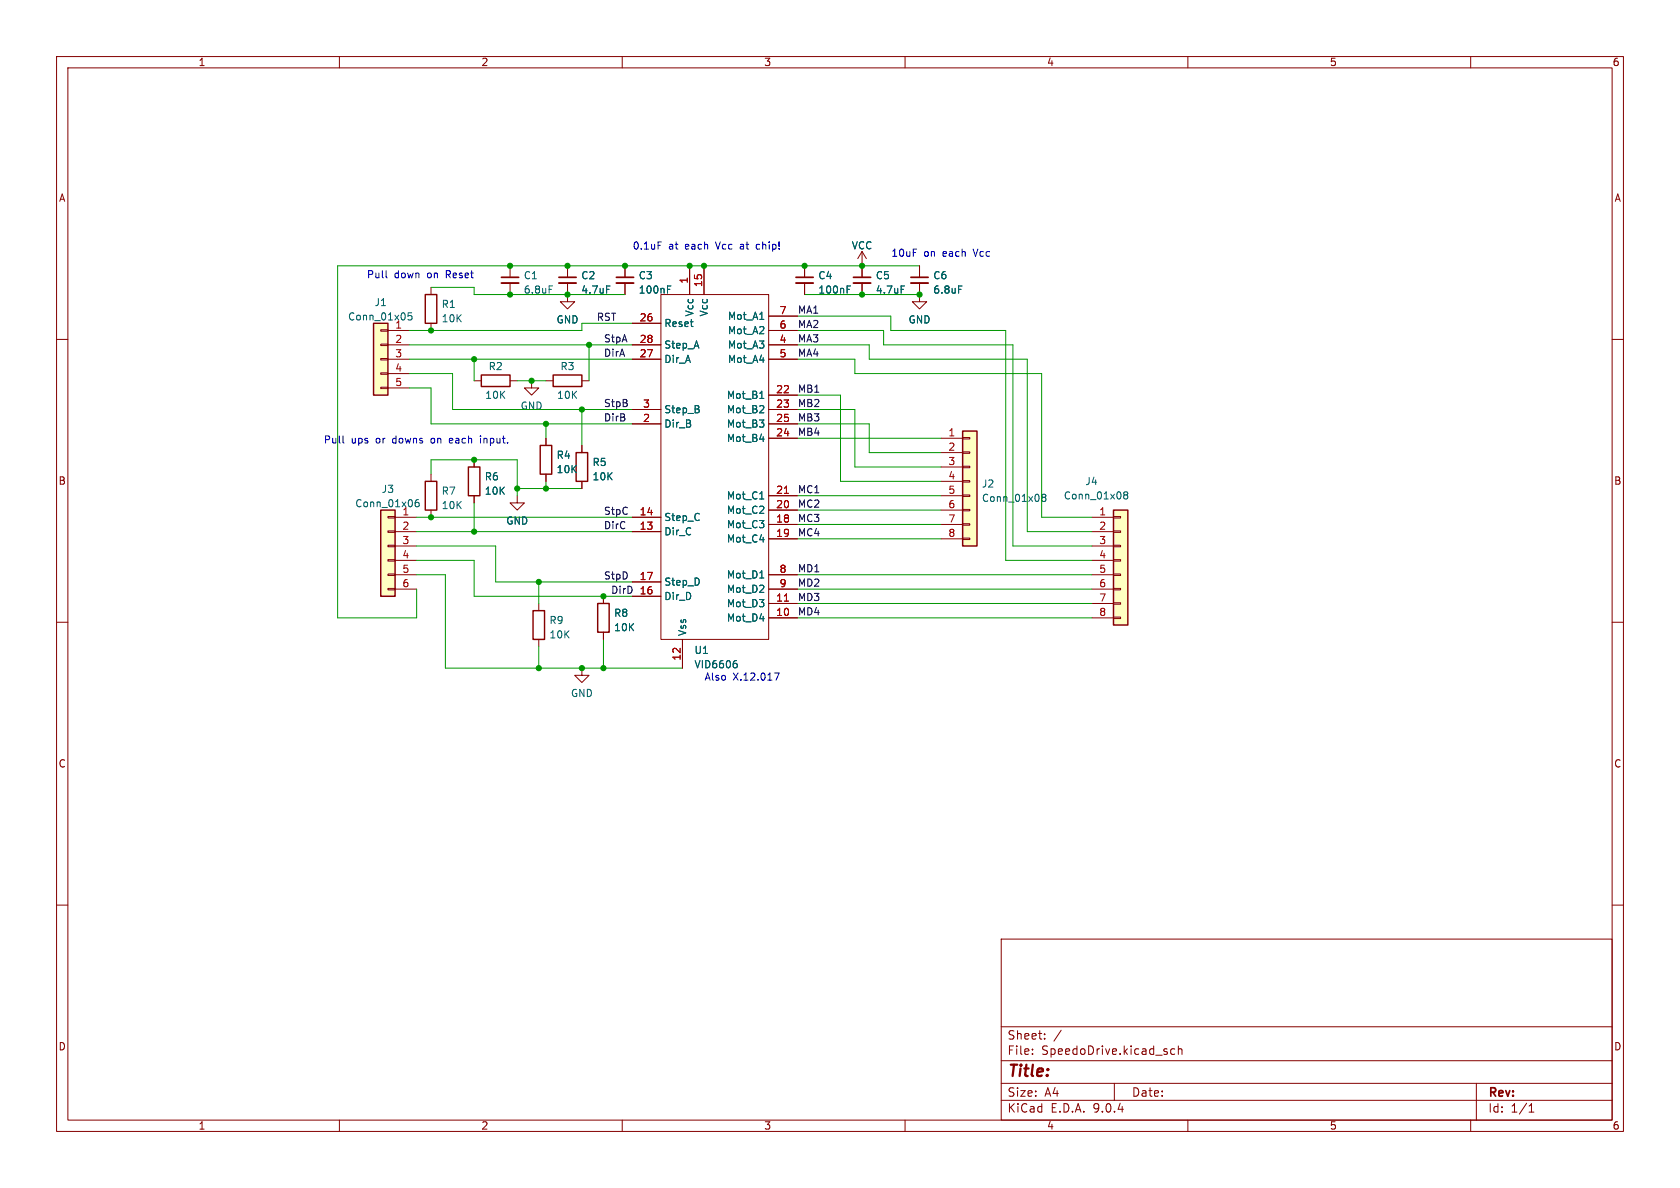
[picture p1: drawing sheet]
<svg xmlns="http://www.w3.org/2000/svg" width="297mm" height="210mm" viewBox="0 0 297 210" stroke-linecap="round" stroke-linejoin="round" font-family="sans-serif">
<g fill="none" stroke="#840000" stroke-width=".18">
<path d="M10 10h277v190h-277zM12 12h273v186h-273zM60 10v2M110 10v2M160 10v2M210 10v2M260 10v2M142.2 47v2M142.2 50v2.1M162.6 50v3.3h1.2l-1.2 1.3-1.3-1.3h1.3M162.6 47v2M10 60h2"/>
<path d="M96.5 77.5v1.2M102.9 78.7v1.3M285 60h2M96.5 83.8v1.3M102.9 85.1v1.3M10 110h2M285 110h2M10 160h2M177 166h108v32h-108zM285 160h2M60 198v2M110 198v2"/>
<path d="M160 198v2M177 194.5h108M177 191.5h108M177 187.5h108M177 181.5h108M182.5 186.3v.1M182.5 185.5v.1M184.7 183.6v.1M184.7 182.8v.1M187.6 182.1l-1.3 2M197 191.5v3M207.7 185.5l-.5-.1-.2 .3v.4l.1 .2h.6"/>
<path d="M208.3 185.5l.2-.1 .4 .1 .1 .9M208.3 184.9v1.5M210 198v2M260 198v2M261 191.5v6.5M270.3 196.6h.9M270.3 195.5l.4-.4v1.5"/>
</g>
<path d="M140.7 49h3.1M161 49h3.1" fill="none" stroke="#840000" stroke-width=".3"/>
<path d="M140.7 50h3.1M161 50h3.1" fill="none" stroke="#840000" stroke-width=".33"/>
<path d="M149.8 51.2h.4M149.8 50.5h.6M169.5 50.5h.6" fill="none" stroke="#006464" stroke-width=".18"/>
<path d="M95.5 78.7h2v5.1h-2zM101.9 80h2v5.1h-2z" fill="none" stroke="#840000" stroke-width=".25"/>
<path d="M66 57.2h2.6v12.7h-2.6z" fill="#ffffc2"/>
<path d="M66 57.2h2.6v12.7h-2.6zM75.2 52.1h2v5.1h-2zM85.1 66.3h5.1v2h-5.1zM97.8 66.3h5.1v2h-5.1zM75.2 85.1h2v5.1h-2zM82.8 82.6h2v5h-2zM94.2 108h2.1v5h-2.1zM105.7 106.7h2v5.1h-2z" fill="none" stroke="#840000" stroke-width=".25"/>
<g fill="none" stroke="#840000" stroke-width=".18">
<path d="M67.3 58.3h1.3v.2h-1.3zM68.6 58.4h3.8M76.2 50.8v1.3M76.2 57.2v1.2M90.2 47v2M90.2 50v2.1M100.3 50v3.3h1.3l-1.3 1.3-1.2-1.3h1.2M100.3 47v2M111.8 57.2h5M116.8 52.1h19.1v60.9h-19.1zM121.9 47v5.1M124.5 47v5.1"/>
<path d="M135.9 58.4h5.1M135.9 55.9h5.1M67.3 60.8h1.3v.3h-1.3zM67.3 63.4h1.3v.2h-1.3zM67.3 65.9h1.3v.3h-1.3zM67.3 68.5h1.3v.2h-1.3zM68.6 61h3.8M68.6 63.5h3.8M68.6 66h3.8M68.6 68.6h3.8M83.8 67.3h1.3M90.2 67.3h1.2"/>
<path d="M94 67.3v1.3h1.2l-1.2 1.3-1.3-1.3h1.3M96.5 67.3h1.3M102.9 67.3h1.2M111.8 61h5M111.8 63.5h5M111.8 72.4h5M111.8 74.9h5M135.9 61h5.1M135.9 63.5h5.1M135.9 72.4h5.1M135.9 74.9h5.1M135.9 69.9h5.1"/>
<path d="M135.9 77.5h5.1M76.2 83.8v1.3M76.2 90.2v1.2M83.8 81.3v1.3M83.8 87.6v1.3M91.4 87.6v1.3h1.3l-1.3 1.3-1.2-1.3h1.2M111.8 91.4h5M111.8 94h5M135.9 87.6h5.1M135.9 90.2h5.1M135.9 92.7h5.1M135.9 95.3h5.1"/>
<path d="M95.2 106.7v1.3M95.2 113v1.3M102.9 118.1v1.3h1.2l-1.2 1.3-1.3-1.3h1.3M106.7 105.4v1.3M106.7 111.8v1.2M111.8 102.9h5M111.8 105.4h5M120.6 113v5.1M135.9 101.6h5.1M135.9 104.1h5.1M135.9 106.7h5.1M135.9 109.2h5.1"/>
</g>
<path d="M72.8 55.3h-.6l-.1 .6 .2-.1h.4l.1 .2v.4l-.2 .2-.5-.2M97.1 50.5h.6M107.2 50.5h.6M134.3 56.5h.7M134.3 73h.7M134.3 70.4h.7M134.3 77.6h.8M135 71.8v.4M134.3 88.2h.7M130 116.8h.2M130.1 117.3l.2 .2v.3l-.2 .2M134.3 102.2h.7" fill="none" stroke="#006464" stroke-width=".18"/>
<path d="M138.7 87.2h.7M138.7 106.3h.7" fill="none" stroke="#a90000" stroke-width=".18"/>
<path d="M88.6 49h3.1M98.8 49h3.1" fill="none" stroke="#840000" stroke-width=".3"/>
<path d="M88.6 50h3.1M98.8 50h3.1" fill="none" stroke="#840000" stroke-width=".33"/>
<path d="M170.2 76.2h2.5v20.3h-2.5z" fill="#ffffc2"/>
<path d="M170.2 76.2h2.5v20.3h-2.5z" fill="none" stroke="#840000" stroke-width=".25"/>
<g fill="none" stroke="#840000" stroke-width=".18">
<path d="M166.4 77.5h3.8M170.2 77.3h1.2v.3h-1.2zM170.2 79.9h1.2v.2h-1.2zM166.4 80h3.8M166.4 82.6h3.8M166.4 85.1h3.8M166.4 87.6h3.8M166.4 90.2h3.8M166.4 92.7h3.8M166.4 95.3h3.8M170.2 82.4h1.2v.3h-1.2zM170.2 85h1.2v.2h-1.2z"/>
<path d="M170.2 87.5h1.2v.3h-1.2zM170.2 90h1.2v.3h-1.2zM170.2 92.6h1.2v.2h-1.2zM170.2 95.1h1.2v.3h-1.2z"/>
</g>
<path d="M184.4 87.9l-.2-.2 .2-.3h.3l.2 .2-.2 .3M184.4 87.9l-.2 .3v.3l.2 .1h.4l.1-.2v-.2l-.2-.3M184.4 87.9h.3" fill="none" stroke="#006464" stroke-width=".18"/>
<path d="M196.8 90.2h2.6v20.3h-2.6z" fill="#ffffc2"/>
<path d="M196.8 90.2h2.6v20.3h-2.6z" fill="none" stroke="#840000" stroke-width=".25"/>
<g fill="none" stroke="#840000" stroke-width=".18">
<path d="M110.5 47v2M110.5 50v2.1M193 91.4h3.8M193 94h3.8M193 96.5h3.8M193 99.1h3.8M196.8 91.3h1.3v.3h-1.3zM196.8 93.9h1.3v.2h-1.3zM196.8 96.4h1.3v.2h-1.3zM196.8 98.9h1.3v.3h-1.3zM193 101.6h3.8M193 104.1h3.8"/>
<path d="M193 106.7h3.8M193 109.2h3.8M196.8 101.5h1.3v.2h-1.3zM196.8 104h1.3v.3h-1.3zM196.8 106.6h1.3v.2h-1.3zM196.8 109.1h1.3v.2h-1.3z"/>
</g>
<path d="M118 51.2h.4M118 50.5h.6M198.9 87.5l-.2-.3 .2-.3h.2l.3 .3-.3 .3M198.9 87.5l-.2 .2v.4l.2 .1 .4-.1 .1-.1v-.3l-.3-.2M198.9 87.5h.2" fill="none" stroke="#006464" stroke-width=".18"/>
<path d="M109 49h3" fill="none" stroke="#840000" stroke-width=".3"/>
<path d="M109 50h3" fill="none" stroke="#840000" stroke-width=".33"/>
<path d="M67.3 90.2h2.5v15.2h-2.5z" fill="#ffffc2"/>
<path d="M67.3 90.2h2.5v15.2h-2.5z" fill="none" stroke="#840000" stroke-width=".25"/>
<g fill="none" stroke="#840000" stroke-width=".18">
<path d="M100.3 47v2M100.3 50v2.1M110.5 47v2M110.5 50v2.1M111.8 57.2h5M121.9 47v5.1M124.5 47v5.1M135.9 55.9h5.1M135.9 58.4h5.1M142.2 47v2M142.2 50v2.1M152.4 44.5v4.5"/>
<path d="M152.4 50v2.1M152.4 44.5l-.8 1.2M152.4 44.5l.8 1.2M162.6 47v2M162.6 50v2.1M96.5 77.5v1.2M102.9 78.7v1.3M111.8 61h5M111.8 63.5h5M111.8 72.4h5M111.8 74.9h5M135.9 61h5.1"/>
<path d="M135.9 63.5h5.1M135.9 72.4h5.1M135.9 74.9h5.1M135.9 69.9h5.1M135.9 77.5h5.1M68.6 91.3h1.2v.3h-1.2zM68.6 93.9h1.2v.2h-1.2zM68.6 96.4h1.2v.2h-1.2zM68.6 98.9h1.2v.3h-1.2zM69.8 91.4h3.9M69.8 94h3.9M69.8 96.5h3.9"/>
<path d="M69.8 99.1h3.9M83.8 81.3v1.3M83.8 87.6v1.3M96.5 83.8v1.3M102.9 85.1v1.3M111.8 91.4h5M111.8 94h5M135.9 87.6h5.1M135.9 90.2h5.1M135.9 92.7h5.1M135.9 95.3h5.1M68.6 101.5h1.2v.2h-1.2z"/>
<path d="M68.6 104h1.2v.3h-1.2zM69.8 101.6h3.9M69.8 104.1h3.9M106.7 105.4v1.3M106.7 111.8v1.2M111.8 102.9h5M111.8 105.4h5M120.6 113v5.1M135.9 101.6h5.1M135.9 104.1h5.1M135.9 106.7h5.1M135.9 109.2h5.1"/>
</g>
<g fill="none" stroke="#006464" stroke-width=".18">
<path d="M107.2 50.5h.6M118 50.5h.6M118 51.2h.4M134.3 56.5h.7M149.8 50.5h.6M149.8 51.2h.4M159.3 50.5h.6M169.5 50.5h.6M134.3 73h.7M134.3 70.4h.7M134.3 77.6h.8M135 71.8v.4"/>
<path d="M74 88.3l-.4 .1a.86 .86 0 0 0 0 1.2l.5-.1v-.5l-.2-.2-.4 .1-.1 .1M134.3 88.2h.7M130 116.8h.2M130.1 117.3l.2 .2v.3l-.2 .2M134.3 102.2h.7"/>
</g>
<path d="M150.9 49h3" fill="none" stroke="#840000" stroke-width=".3"/>
<path d="M150.9 50h3" fill="none" stroke="#840000" stroke-width=".33"/>
<g fill="none" stroke="#009600" stroke-width=".18">
<path d="M76.2 50.8h7.6v1.3h26.7M111.8 57.2h-8.9v1.2h-30.5M141 55.9h16.5v2.5h20.3v40.7h15.2M141 58.4h15.2v2.6h22.9v35.5h13.9M142.2 52.1h20.4M162.6 47h-102.9v62.2h14v-5.1M72.4 68.6h3.8v6.3h35.6M72.4 63.5h39.4M72.4 66h7.6v6.4h31.8M72.4 61h39.4M83.8 63.5v3.8M91.4 67.3h5.1"/>
<path d="M96.5 74.9v2.6M102.9 72.4v6.3M104.1 61v6.3M141 63.5h10.1v2.5h33v25.4h8.9M141 61h12.7v2.5h27.9v30.5h11.4M141 72.4h10.1v10.2h15.3M141 69.9h7.6v15.2h17.8M141 77.5h25.4M141 74.9h12.7v5.1h12.7M73.7 99.1h10.1v6.3h28M73.7 96.5h13.9v6.4h24.2M73.7 91.4h38.1"/>
<path d="M73.7 94h38.1M76.2 83.8v-2.5h15.2v6.3M83.8 88.9v5.1M91.4 86.4h11.5M96.5 85.1v1.3M141 87.6h25.4M141 90.2h25.4M141 95.3h25.4M141 92.7h25.4M73.7 101.6h5v16.5h41.9M95.2 102.9v3.8M95.2 114.3v3.8"/>
<path d="M106.7 113v5.1M141 101.6h52M141 109.2h52M141 104.1h52M141 106.7h52"/>
</g>
<path d="M68.3 47.8v1.1l.1 .2M116.3 42.8h.6M133.9 43.2l-.2 .2v.4l.2 .2M60.6 77.1v1l.2 .2M79.6 77.5l-.2 .2v.4l.2 .2M80 77.8l-.6 .1M84.9 77.1v.1M84.9 77.5v.8M136.9 119h.8l-.5 1.2" fill="none" stroke="#0000c2" stroke-width=".18"/>
<path d="M138.7 87.2h.7M138.7 106.3h.7" fill="none" stroke="#a90000" stroke-width=".18"/>
<g fill="#009600" stroke="#009600" stroke-width=".18">
<circle cx="83.8" cy="81.3" r=".46"/>
<circle cx="95.2" cy="118.1" r=".46"/>
<circle cx="102.9" cy="118.1" r=".46"/>
<circle cx="83.8" cy="94" r=".46"/>
<circle cx="95.2" cy="102.9" r=".46"/>
<circle cx="76.2" cy="91.4" r=".46"/>
<circle cx="91.4" cy="86.4" r=".46"/>
<circle cx="96.5" cy="86.4" r=".46"/>
<circle cx="121.9" cy="47" r=".46"/>
<circle cx="110.5" cy="47" r=".46"/>
<circle cx="106.7" cy="105.4" r=".46"/>
<circle cx="106.7" cy="118.1" r=".46"/>
<circle cx="124.5" cy="47" r=".46"/>
<circle cx="90.2" cy="47" r=".46"/>
<circle cx="90.2" cy="52.1" r=".46"/>
<circle cx="76.2" cy="58.4" r=".46"/>
<circle cx="162.6" cy="52.1" r=".46"/>
<circle cx="152.4" cy="52.1" r=".46"/>
<circle cx="152.4" cy="47" r=".46"/>
<circle cx="142.2" cy="47" r=".46"/>
<circle cx="83.8" cy="63.5" r=".46"/>
<circle cx="102.9" cy="72.4" r=".46"/>
<circle cx="96.5" cy="74.9" r=".46"/>
<circle cx="100.3" cy="52.1" r=".46"/>
<circle cx="100.3" cy="47" r=".46"/>
<circle cx="104.1" cy="61" r=".46"/>
<circle cx="94" cy="67.3" r=".46"/>
</g>
<text font-size="2.8" fill="#840000" x="178" y="190.9">Title:</text>
<g font-size="2.1" fill="#840000">
<text x="178" y="184">Sheet:</text>
<text x="178" y="186.7">File:</text>
<text x="184.1" y="186.7">SpeedoDrive.kicad_sch</text>
<text x="178" y="196.9">KiCad</text>
<text x="178" y="194.1">Size:</text>
<text x="184.7" y="194.1">A4</text>
<text x="185.7" y="196.9">E.D.A.</text>
<text x="193.3" y="196.9">9.0.4</text>
<text x="200" y="194.1">Date:</text>
<text x="263" y="194.3">Rev:</text>
<text x="263" y="196.9">Id:</text>
<text x="267.1" y="196.9">1/1</text>
</g>
<g font-size="1.8" fill="#840000">
<text x="35" y="11.9">1</text>
<text x="85" y="11.9">2</text>
<text x="135" y="11.9">3</text>
<text x="185" y="11.9">4</text>
<text x="235" y="11.9">5</text>
<text x="285" y="11.9">6</text>
<text x="10.3" y="35.9">A</text>
<text x="285.3" y="35.9">A</text>
<text x="10.3" y="85.9">B</text>
<text x="285.3" y="85.9">B</text>
<text x="10.3" y="135.9">C</text>
<text x="285.3" y="135.9">C</text>
<text x="10.3" y="185.9">D</text>
<text x="285.3" y="185.9">D</text>
<text x="35" y="199.9">1</text>
<text x="85" y="199.9">2</text>
<text x="135" y="199.9">3</text>
<text x="185" y="199.9">4</text>
<text x="235" y="199.9">5</text>
<text x="285" y="199.9">6</text>
</g>
<g font-size="1.8" fill="#0000c2">
<text x="111.8" y="44.2">0.1uF</text>
<text x="118.2" y="44.2">at</text>
<text x="121.2" y="44.2">each</text>
<text x="126.9" y="44.2">Vcc</text>
<text x="131.3" y="44.2">at</text>
<text x="134.4" y="44.2">chip!</text>
<text x="157.5" y="45.5">10uF</text>
<text x="163.3" y="45.5">on</text>
<text x="166.8" y="45.5">each</text>
<text x="172.4" y="45.5">Vcc</text>
<text x="64.8" y="49.3">Pull</text>
<text x="69.7" y="49.3">down</text>
<text x="75.6" y="49.3">on</text>
<text x="79.1" y="49.3">Reset</text>
<text x="57.1" y="78.5">Pull</text>
<text x="62.1" y="78.5">ups</text>
<text x="66.6" y="78.5">or</text>
<text x="69.7" y="78.5">downs</text>
<text x="76.6" y="78.5">on</text>
<text x="80.1" y="78.5">each</text>
<text x="85.8" y="78.5">input.</text>
<text x="124.5" y="120.4">Also</text>
<text x="129.6" y="120.4">X.12.017</text>
</g>
<g font-size="1.8" fill="#006464">
<text x="150.5" y="44.3">VCC</text>
<text x="92.5" y="49.6">C1</text>
<text x="92.5" y="52.1">6.8uF</text>
<text x="102.7" y="49.6">C2</text>
<text x="102.7" y="52.1">4.7uF</text>
<text x="112.8" y="49.6">C3</text>
<text x="112.8" y="52.1">100nF</text>
<text x="144.6" y="49.6">C4</text>
<text x="144.6" y="52.1">100nF</text>
<text x="154.7" y="49.6">C5</text>
<text x="154.7" y="52.1">4.7uF</text>
<text x="164.9" y="49.6">C6</text>
<text x="164.9" y="52.1">6.8uF</text>
<text x="61.4" y="56.9">Conn_01x05</text>
<text x="66.1" y="54.3">J1</text>
<text x="69.8" y="58.2">1</text>
<text x="78" y="54.6">R1</text>
<text x="78" y="57.2">10K</text>
<text x="98.3" y="57.4">GND</text>
<text x="117.3" y="58">Reset</text>
<text x="122.8" y="56" transform="rotate(-90 122.8 56)">Vcc</text>
<text x="125.3" y="56" transform="rotate(-90 125.3 56)">Vcc</text>
<text x="128.6" y="56.7">Mot_A1</text>
<text x="128.6" y="59.3">Mot_A2</text>
<text x="160.5" y="57.4">GND</text>
<text x="86.3" y="65.6">R2</text>
<text x="99" y="65.6">R3</text>
<text x="117.3" y="61.8">Step_A</text>
<text x="117.3" y="64.4">Dir_A</text>
<text x="128.6" y="61.8">Mot_A3</text>
<text x="128.6" y="64.4">Mot_A4</text>
<text x="85.7" y="70.7">10K</text>
<text x="98.4" y="70.7">10K</text>
<text x="128.4" y="70.7">Mot_B1</text>
<text x="91.9" y="72.6">GND</text>
<text x="117.3" y="73.3">Step_B</text>
<text x="117.3" y="75.8">Dir_B</text>
<text x="128.4" y="73.3">Mot_B2</text>
<text x="128.4" y="75.8">Mot_B3</text>
<text x="98.3" y="81.3">R4</text>
<text x="98.3" y="83.8">10K</text>
<text x="104.7" y="82.6">R5</text>
<text x="128.4" y="78.3">Mot_B4</text>
<text x="62.7" y="89.9">Conn_01x06</text>
<text x="67.4" y="87.3">J3</text>
<text x="78" y="87.7">R7</text>
<text x="85.6" y="85.1">R6</text>
<text x="85.6" y="87.7">10K</text>
<text x="104.7" y="85.1">10K</text>
<text x="128.4" y="88.5">Mot_C1</text>
<text x="173.5" y="86.4">J2</text>
<text x="173.5" y="88.9">Conn_01x08</text>
<text x="188" y="88.5">Conn_01x08</text>
<text x="191.8" y="86">J4</text>
<text x="71" y="91.2">1</text>
<text x="78" y="90.2">10K</text>
<text x="89.4" y="92.9">GND</text>
<text x="117.3" y="92.3">Step_C</text>
<text x="117.3" y="94.8">Dir_C</text>
<text x="128.4" y="91">Mot_C2</text>
<text x="128.4" y="93.6">Mot_C3</text>
<text x="128.4" y="96.1">Mot_C4</text>
<text x="117.3" y="103.7">Step_D</text>
<text x="117.3" y="106.3">Dir_D</text>
<text x="128.4" y="102.5">Mot_D1</text>
<text x="128.4" y="105">Mot_D2</text>
<text x="128.4" y="107.5">Mot_D3</text>
<text x="97" y="110.5">R9</text>
<text x="97" y="113.1">10K</text>
<text x="108.5" y="109.2">R8</text>
<text x="108.5" y="111.8">10K</text>
<text x="121.5" y="112.5" transform="rotate(-90 121.5 112.5)">Vss</text>
<text x="128.4" y="110.1">Mot_D4</text>
<text x="122.7" y="115.8">U1</text>
<text x="122.7" y="118.3">VID6606</text>
<text x="100.8" y="123.4">GND</text>
</g>
<g font-size="1.8" fill="#a90000">
<text x="121.7" y="50.2" transform="rotate(-90 121.7 50.2)">1</text>
<text x="124.2" y="50.8" transform="rotate(-90 124.2 50.8)">15</text>
<text x="113" y="56.9">26</text>
<text x="137.7" y="55.6">7</text>
<text x="137.7" y="58.2">6</text>
<text x="69.8" y="60.7">2</text>
<text x="69.8" y="63.2">3</text>
<text x="69.8" y="65.8">4</text>
<text x="113" y="60.7">28</text>
<text x="113" y="63.2">27</text>
<text x="137.7" y="60.7">4</text>
<text x="137.7" y="63.2">5</text>
<text x="69.8" y="68.3">5</text>
<text x="137.1" y="69.6">22</text>
<text x="113.6" y="72.1">3</text>
<text x="113.6" y="74.7">2</text>
<text x="137.1" y="72.1">23</text>
<text x="137.1" y="74.7">25</text>
<text x="137.1" y="77.2">24</text>
<text x="167.6" y="77.2">1</text>
<text x="167.6" y="79.8">2</text>
<text x="167.6" y="82.3">3</text>
<text x="137.1" y="87.4">21</text>
<text x="137.1" y="89.9">20</text>
<text x="167.6" y="84.8">4</text>
<text x="167.6" y="87.4">5</text>
<text x="167.6" y="89.9">6</text>
<text x="71" y="93.7">2</text>
<text x="113" y="91.2">14</text>
<text x="113" y="93.7">13</text>
<text x="137.1" y="92.5">18</text>
<text x="137.1" y="95">19</text>
<text x="167.6" y="92.5">7</text>
<text x="167.6" y="95">8</text>
<text x="194.2" y="91.2">1</text>
<text x="194.2" y="93.7">2</text>
<text x="71" y="96.3">3</text>
<text x="71" y="98.8">4</text>
<text x="71" y="101.3">5</text>
<text x="137.7" y="101.3">8</text>
<text x="194.2" y="96.3">3</text>
<text x="194.2" y="98.8">4</text>
<text x="194.2" y="101.3">5</text>
<text x="71" y="103.9">6</text>
<text x="113" y="102.6">17</text>
<text x="113" y="105.2">16</text>
<text x="137.1" y="106.4">11</text>
<text x="137.7" y="103.9">9</text>
<text x="194.2" y="103.9">6</text>
<text x="194.2" y="106.4">7</text>
<text x="137.1" y="109">10</text>
<text x="194.2" y="109">8</text>
<text x="120.4" y="116.9" transform="rotate(-90 120.4 116.9)">12</text>
</g>
<g font-size="1.8" fill="#0f0f0f">
<text x="105.4" y="56.8">RST</text>
<text x="141" y="58.1">MA2</text>
<text x="141" y="55.5">MA1</text>
<text x="106.7" y="60.6">StpA</text>
<text x="106.7" y="63.2">DirA</text>
<text x="141" y="63.2">MA4</text>
<text x="141" y="60.6">MA3</text>
<text x="141" y="69.5">MB1</text>
<text x="106.7" y="72">StpB</text>
<text x="106.7" y="74.6">DirB</text>
<text x="141" y="77.1">MB4</text>
<text x="141" y="72">MB2</text>
<text x="141" y="74.6">MB3</text>
<text x="141" y="87.3">MC1</text>
<text x="141" y="89.8">MC2</text>
<text x="106.7" y="93.6">DirC</text>
<text x="106.7" y="91.1">StpC</text>
<text x="141" y="92.4">MC3</text>
<text x="141" y="94.9">MC4</text>
<text x="141" y="101.3">MD1</text>
<text x="106.7" y="102.5">StpD</text>
<text x="107.9" y="105.1">DirD</text>
<text x="141" y="103.8">MD2</text>
<text x="141" y="106.3">MD3</text>
<text x="141" y="108.9">MD4</text>
</g>
</svg>
